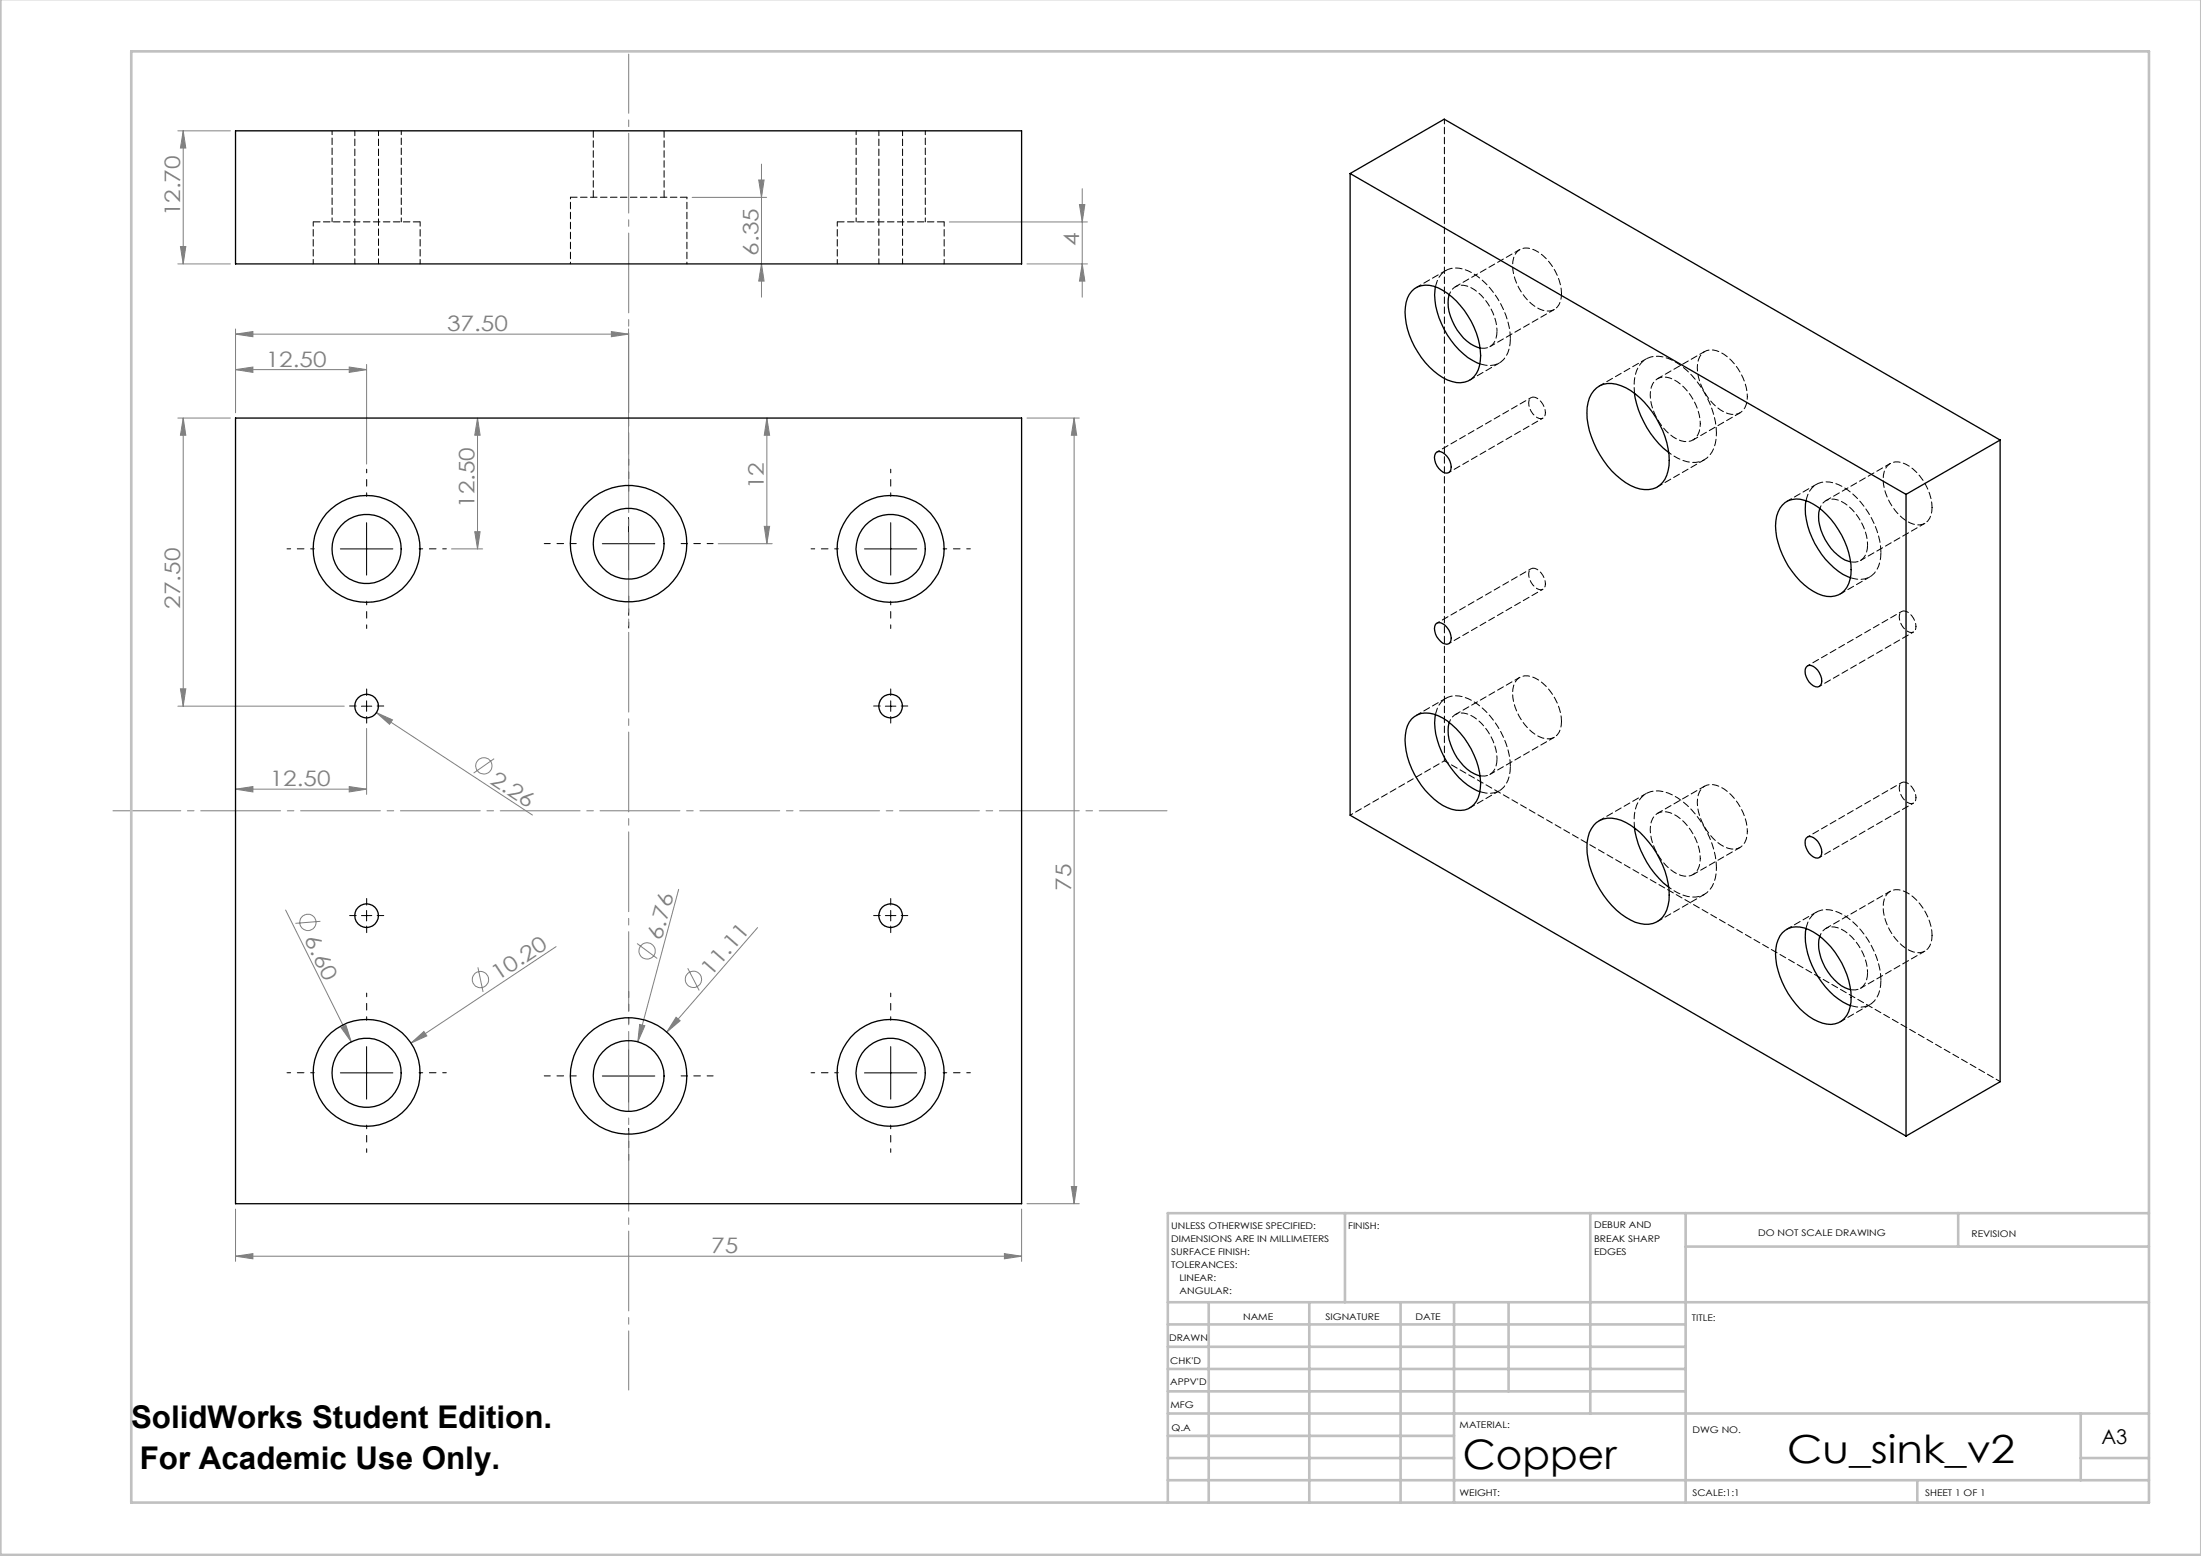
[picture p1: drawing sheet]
<svg xmlns="http://www.w3.org/2000/svg" width="420mm" height="297mm" viewBox="0 0 420 297" stroke-linecap="round" stroke-linejoin="round" font-family="sans-serif">
<g fill="none" stroke="#808080" stroke-width=".19">
<path d="M33.9 25h10.1M35 25v25.4M35 25l.5 3.3h-1.1zM132.1 37.7h14.2M144.8 34.4h1l-.5 3.3zM145.3 31.3v25.4M206 39h1l-.5 3.4zM206.5 36v20.7M33.9 50.4h10.1M34.4 47.1h1.1l-.5 3.3zM145.3 50.4l.5 3.3h-1zM181.2 42.4h26.3"/>
<path d="M196 50.4h11.5M206.5 50.4l.5 3.3h-1zM33.9 79.8h10.1M35 79.8v55M35 79.8l.5 3.3h-1.1zM44.9 70.6l3.4-.5v1zM44.9 63.8l3.4-.5v1zM44.9 62.8v16M44.9 70.6h25.1M44.9 63.8h75M66.6 70.1l3.4 .5-3.4 .5zM70 69.6v19"/>
<path d="M91.1 79.8l.5 3.3h-1zM91.1 79.8v25M116.7 63.3l3.2 .5-3.2 .5zM119.9 62.8v23.9M146.3 79.8l.6 3.3h-1.1zM146.3 79.8v24M196 79.8h10M205 79.8l.5 3.3h-1.1zM205 79.8v150M86.1 104.8h6M90.6 101.5h1l-.5 3.3zM137.1 103.8h10.3"/>
<path d="M145.8 100.5h1.1l-.6 3.3zM33.9 134.8h31.8M34.4 131.5h1.1l-.5 3.3zM70 139v12.6M71.8 136l3.1 1.4-.6 .9zM71.8 136l29.8 19.6M44.9 150.6l3.4-.5v1.1zM44.9 150.6h25.1M66.6 150.1l3.4 .5-3.4 .6zM94.3 144.8l-3.9 2.8M54.5 173.7l12.5 25.2M61.1 175.9l-4.7 .3"/>
<path d="M129.5 169.8l-7.8 29.1M144.6 177.1l-17.4 19.9M65.1 196.1l.9-.4 1 3.2zM78.4 199.1l2.5-2.2 .6 .8zM91.2 184.6l1 4.7M106.1 180.7l-27.7 18.4M121.6 180.1l3.8 2.8M122.1 195.5l.9 .3-1.3 3.1zM129 194.2l.8 .6-2.6 2.2zM131.2 184.8l2.2 4.3M44.9 239.8l3.4-.5v1zM44.9 230.8v10"/>
<path d="M44.9 239.8h150M191.7 239.3l3.2 .5-3.2 .5zM194.9 230.8v10M196 229.8h10M204.4 226.5h1.1l-.5 3.3z"/>
<circle cx="92.3" cy="146.2" r="1.55"/>
<circle cx="58.8" cy="176.1" r="1.55"/>
<circle cx="91.7" cy="187" r="1.55"/>
<circle cx="123.5" cy="181.5" r="1.56"/>
<circle cx="132.3" cy="186.9" r="1.56"/>
</g>
<g fill="none" stroke="#000" stroke-width=".19" stroke-dasharray="15.2 1.3 1.3 1.3" stroke-dashoffset="14.5">
<path d="M70 94.8v-5.2M170 94.8v-5.2M60 104.8h-5.2M70 114.8v5.2M80 104.8h5.2M160 104.8h-5.2M170 114.8v5.2M180 104.8h5.2M70 194.8v-5.2M170 194.8v-5.2M60 204.8h-5.2M70 214.8v5.2"/>
<path d="M80 204.8h5.2M160 204.8h-5.2M170 214.8v5.2M180 204.8h5.2"/>
</g>
<g fill="none" stroke="#000" stroke-width=".19" stroke-dasharray="15.2 1.3 1.3 1.3">
<path d="M68 134.8h-1.3M70 132.8v-1.3M70 136.8v1.2M72 134.8h1.2M168 134.8h-1.3M170 132.8v-1.3M170 136.8v1.2M172 134.8h1.2M68 174.8h-1.3M70 172.8v-1.3M70 176.8v1.2M72 174.8h1.2"/>
<path d="M168 174.8h-1.3M170 172.8v-1.3M170 176.8v1.2M172 174.8h1.2"/>
</g>
<path d="M120 93.8v-6.2M110 103.8h-6.1M120 113.8v6.1M130 103.8h6.1M120 195.4v-6.2M110 205.4h-6.1M120 215.4v6.1M130 205.4h6.1" fill="none" stroke="#000" stroke-width=".19" stroke-dasharray="15.2 1.3 1.3 1.3" stroke-dashoffset="14.1"/>
<g fill="none" stroke="#000" stroke-width=".19">
<path d="M70 99.8v10M119.9 98.8v10M170 99.8v10M64.9 104.8h10.1M114.9 103.8h10.1M165 104.8h9.9M69 134.8h1.9M70 133.8v2M168.9 134.8h2.1M170 133.8v2M69 174.8h1.9M70 173.8v2"/>
<path d="M168.9 174.8h2.1M170 173.8v2M70 199.8v10M170 199.8v10M64.9 204.8h10.1M114.9 205.4h10.1M119.9 200.4v10M165 204.8h9.9"/>
</g>
<path d="M120 10.3v255" fill="none" stroke="#808080" stroke-width=".19" stroke-dasharray="15.2 1.3 1.3 1.3" stroke-dashoffset="3.9"/>
<path d="M21.6 154.8h201.1" fill="none" stroke="#808080" stroke-width=".19" stroke-dasharray="15.2 1.3 1.3 1.3" stroke-dashoffset="2.3"/>
<g fill="none" stroke="#c0c0c0" stroke-width=".5">
<path d="M.1 -.1v296.9h419.9M25 9.8h385.1v277h-385.1zM256.6 231.6v17M303.5 231.6v38.2M321.7 231.6v55.2M321.7 237.9h88.4M373.7 231.6v6.3M410.1 231.6h-187.3v55.2M222.8 248.6h187.3M222.8 257.1h98.9M222.8 252.8h98.9M230.6 248.6v38.2"/>
<path d="M249.8 248.6v38.2M267.3 248.6v38.2M277.5 248.6v38.2M287.9 248.6v17M222.8 265.6h98.9M222.8 261.3h98.9M222.8 278.3h54.7M222.8 274.1h54.7M222.8 269.8h187.3M397.1 278.3h13M397.1 269.8v12.7M222.8 282.5h187.3"/>
<path d="M365.9 282.5v4.3"/>
</g>
<g fill="#808080">
<path d="M65.1 196.1l.9-.4 1 3.2z"/>
<path d="M78.4 199.1l2.5-2.2 .6 .8z"/>
<path d="M129 194.2l.8 .6-2.6 2.2z"/>
<path d="M122.1 195.5l.9 .3-1.3 3.1z"/>
<path d="M71.8 136l3.1 1.4-.6 .9z"/>
<path d="M44.9 239.8l3.4-.5v1zM191.7 239.3l3.2 .5-3.2 .5z"/>
<path d="M66.6 70.1l3.4 .5-3.4 .5zM44.9 70.6l3.4-.5v1zM116.7 63.3l3.2 .5-3.2 .5zM44.9 63.8l3.4-.5v1zM66.6 150.1l3.4 .5-3.4 .6zM44.9 150.6l3.4-.5v1.1z"/>
<path d="M90.6 101.5h1l-.5 3.3zM91.1 79.8l.5 3.3h-1zM145.8 100.5h1.1l-.6 3.3zM146.3 79.8l.6 3.3h-1.1zM34.4 131.5h1.1l-.5 3.3zM35 79.8l.5 3.3h-1.1zM206.5 50.4l.5 3.3h-1zM206 39h1l-.5 3.4zM145.3 50.4l.5 3.3h-1zM144.8 34.4h1l-.5 3.3zM34.4 47.1h1.1l-.5 3.3zM35 25l.5 3.3h-1.1z"/>
<path d="M204.4 226.5h1.1l-.5 3.3zM205 79.8l.5 3.3h-1.1z"/>
</g>
<g fill="none" stroke="#000" stroke-width=".25">
<path d="M44.9 25h150v25.4h-150zM257.6 33.1l106.1 61.3M257.6 33.1l18-10.3 106.1 61.2M257.6 33.1v122.5l106.1 61.2M269.4 55.6a4.5 4.5 0 0 1 5.9-.2 15.4 15.4 0 0 1 7.2 13.5 4 4 0 0 1-4.6 4.1 11.6 11.6 0 0 1-7.4-5.8 12.4 12.4 0 0 1-1.9-10.3zM273.9 54.7a14.6 14.6 0 0 0 3.7 11.2 10.9 10.9 0 0 0 4.8 3.6M276.5 56.2a9.5 9.5 0 0 0 4.1 9.4l1.8 .8M44.9 79.8h150v150h-150zM304.1 74.6a4.3 4.3 0 0 1 5.2-1 16 16 0 0 1 8.4 9.7 10.5 10.5 0 0 1 0 8.2 4.4 4.4 0 0 1-5.7 1.6 15.8 15.8 0 0 1-8.3-9.7 10.1 10.1 0 0 1 0-8.2zM311.9 75.1a18 18 0 0 0 6.6 11.3M274.2 86.3a2.03 2.03 0 0 1 2.3 1.3 2.04 2.04 0 0 1 0 2.6 1.99 1.99 0 0 1-2.3-1.3 2.02 2.02 0 0 1 0-2.6zM340.1 96.4a4.2 4.2 0 0 1 5.1-.6 15.6 15.6 0 0 1 8 13.9 4.1 4.1 0 0 1-4.6 4.1 11.1 11.1 0 0 1-6.7-4.8 15 15 0 0 1-3-9.6 5.3 5.3 0 0 1 1.2-3z"/>
<path d="M344.6 95.6a14.4 14.4 0 0 0 3.7 11.1 11.5 11.5 0 0 0 4.8 3.6M347.3 97a8.7 8.7 0 0 0 2.1 7.6 6.9 6.9 0 0 0 3.7 2.6M363.7 94.4v122.4M381.7 84l-18 10.4M381.7 84v122.5l-18 10.3M273.9 119.2a1.43 1.43 0 0 1 2.2 .6 2.78 2.78 0 0 1 .6 2.8 1.43 1.43 0 0 1-2.2-.6 2.78 2.78 0 0 1-.6-2.8zM269.4 137.2a4.7 4.7 0 0 1 5.9-.1 15.4 15.4 0 0 1 7.2 13.4 4 4 0 0 1-5.5 4 13.2 13.2 0 0 1-7.1-6.7 12.3 12.3 0 0 1-1.3-9.3zM273.9 136.4a14.6 14.6 0 0 0 3.7 11.2 11.5 11.5 0 0 0 4.8 3.5M276.5 137.9a9.5 9.5 0 0 0 4.1 9.4l1.8 .8M344.7 127.3a1.1 1.1 0 0 1 1.8 .2 3 3 0 0 1 .9 3.3 1.1 1.1 0 0 1-1.8-.2 3 3 0 0 1-.9-3.3zM304.1 157.5a4.4 4.4 0 0 1 5.2-.9 16.2 16.2 0 0 1 8.4 9.7 10.5 10.5 0 0 1 0 8.1 4.3 4.3 0 0 1-5.7 1.6 16.8 16.8 0 0 1-9-12 7.8 7.8 0 0 1 1.1-6.5zM311.9 158a17.8 17.8 0 0 0 6.6 11.4"/>
<path d="M344.7 160a1.14 1.14 0 0 1 1.8 .2 3 3 0 0 1 .9 3.2 1.1 1.1 0 0 1-1.8-.1 3.1 3.1 0 0 1-.9-3.3zM340.1 178a4.6 4.6 0 0 1 5.9-.1 15.5 15.5 0 0 1 7.2 13.4 4.1 4.1 0 0 1-3.8 4.2 9.4 9.4 0 0 1-6.7-3.8 15.2 15.2 0 0 1-3.8-10.6 5.6 5.6 0 0 1 1.2-3.1zM344.6 177.2a14.4 14.4 0 0 0 3.7 11.2 12.1 12.1 0 0 0 4.8 3.5M347.3 178.7a8.9 8.9 0 0 0 2.7 8.3 6.1 6.1 0 0 0 3.1 1.9"/>
<circle cx="69.9" cy="104.8" r="6.6"/>
<circle cx="70" cy="104.8" r="10.2"/>
<circle cx="119.9" cy="103.8" r="11.1"/>
<circle cx="120" cy="103.8" r="6.8"/>
<circle cx="170" cy="104.8" r="10.2"/>
<circle cx="170" cy="104.8" r="6.6"/>
<circle cx="70" cy="134.8" r="2.26"/>
<circle cx="170" cy="134.8" r="2.27"/>
<circle cx="70" cy="174.8" r="2.26"/>
<circle cx="170" cy="174.8" r="2.27"/>
<circle cx="69.9" cy="204.8" r="6.6"/>
<circle cx="70" cy="204.8" r="10.2"/>
<circle cx="119.9" cy="205.4" r="11.1"/>
<circle cx="120" cy="205.4" r="6.8"/>
<circle cx="170" cy="204.8" r="10.2"/>
<circle cx="170" cy="204.8" r="6.6"/>
</g>
<path d="M113.2 24.9v12.7M126.7 37.6v-12.7M131.1 37.6h-22.2M80.2 42.3h-20.4M180.2 42.3h-20.4M288.2 64.6a15.6 15.6 0 0 0-8.1-12.9 4 4 0 0 0-5.8 1.9l-.4 1.1M358.9 105.4a15.6 15.6 0 0 0-8.1-12.9 4 4 0 0 0-5.8 1.9l-.4 1.2M288.2 146.3a15.6 15.6 0 0 0-8.1-13 4 4 0 0 0-5.8 2l-.4 1.1M358.9 187.1a15.6 15.6 0 0 0-8.1-12.9 4 4 0 0 0-5.8 1.9l-.4 1.1" fill="none" stroke="#000" stroke-width=".19" stroke-dasharray="1.3 .6"/>
<path d="M108.9 37.6v12.7M131.1 50.3v-12.7" fill="none" stroke="#000" stroke-width=".19" stroke-dasharray="1.3 .6" stroke-dashoffset="-1"/>
<path d="M275.6 22.7v122.5M59.8 42.3v8M80.2 50.3v-8M159.8 42.3v8M180.2 50.3v-8M275.6 145.2l106.1 61.2" fill="none" stroke="#000" stroke-width=".19" stroke-dasharray="1.3 .6" stroke-dashoffset=".4"/>
<path d="M63.4 24.9v17.4M163.4 24.9v17.4M76.6 42.3v-17.4M176.6 42.3v-17.4" fill="none" stroke="#000" stroke-width=".19" stroke-dasharray="1.3 .6" stroke-dashoffset=".5"/>
<path d="M67.7 24.9v25.4M167.7 24.9v25.4M72.2 50.3v-25.4M172.2 50.3v-25.4" fill="none" stroke="#000" stroke-width=".19" stroke-dasharray="1.3 .6" stroke-dashoffset=".3"/>
<path d="M282.4 69.4a3.9 3.9 0 0 0 5.6-2.9l.2-1.9M282.5 66.4a2.55 2.55 0 0 0 3.1-2.5l.1-.7M353.1 110.3a3.9 3.9 0 0 0 5.6-3l.2-1.9M353.2 107.2a2.55 2.55 0 0 0 3.1-2.5l.1-.7M282.4 151.1a3.9 3.9 0 0 0 5.6-3l.2-1.8M282.5 148.1a2.55 2.55 0 0 0 3.1-2.5l.1-.8M353.1 191.9a3.9 3.9 0 0 0 5.6-2.9l.2-1.9M353.2 188.9a2.55 2.55 0 0 0 3.1-2.5l.1-.8" fill="none" stroke="#000" stroke-width=".19" stroke-dasharray="1.3 .6" stroke-dashoffset="-.1"/>
<g fill="none" stroke="#000" stroke-width=".19" stroke-dasharray="1.3 .6" stroke-dashoffset=".7">
<path d="M285.7 63.2a9.9 9.9 0 0 0-5.7-8.6 2.51 2.51 0 0 0-3.4 1.6M292.2 75.9l-18 10.4M294.9 78.8a3.1 3.1 0 0 0-2.4-3 1.13 1.13 0 0 0-.7 1.6 3 3 0 0 0 2.3 2.5 .98 .98 0 0 0 .8-1.1M276.5 90.2l17.9-10.4M318.5 86.4a7.3 7.3 0 0 0 5.9 1.7 4.6 4.6 0 0 0 3.1-4.4v-1M292.2 108.6l-18 10.3M294.9 111.4a3.1 3.1 0 0 0-2.4-2.9 1.13 1.13 0 0 0-.7 1.6 3 3 0 0 0 2.3 2.5 .98 .98 0 0 0 .8-1.2M356.4 104a9.9 9.9 0 0 0-5.7-8.6 2.51 2.51 0 0 0-3.4 1.6M362.9 116.7l-18 10.4M365.6 119.6a3.1 3.1 0 0 0-2.4-3 1.13 1.13 0 0 0-.7 1.7 3 3 0 0 0 2.3 2.4 .98 .98 0 0 0 .8-1.1M276.5 122.8l17.9-10.3M347.2 131l17.9-10.4"/>
<path d="M257.7 155.6l17.9-10.4M285.7 144.8a9.9 9.9 0 0 0-5.7-8.5 2.51 2.51 0 0 0-3.4 1.6M362.9 149.4l-18 10.3M365.6 152.3a3.1 3.1 0 0 0-2.4-3 1.13 1.13 0 0 0-.7 1.6 3 3 0 0 0 2.3 2.5 .98 .98 0 0 0 .8-1.1M318.5 169.4a7.3 7.3 0 0 0 5.9 1.7 4.6 4.6 0 0 0 3.1-4.4v-1.1M347.2 163.7l17.9-10.4M356.4 185.6a9.9 9.9 0 0 0-5.7-8.5 2.51 2.51 0 0 0-3.4 1.6"/>
</g>
<g fill="none" stroke="#000" stroke-width=".19" stroke-dasharray="1.3 .6" stroke-dashoffset=".2">
<path d="M275.9 51.6l-5.7 3.3M290 47.6l-12.3 7.1M298 56a9.9 9.9 0 0 0-5.7-8.5 2.59 2.59 0 0 0-3.6 2.4 9.8 9.8 0 0 0 5.6 9.3 2.59 2.59 0 0 0 3.6-2.4l.1-.8M280.4 72.6l5.7-3.3M284.3 66.2l12.3-7.1M314.1 68.5l-9 5.2M325.3 67.1l-9 5.2M316.3 92.9l8.9-5.1M323.1 84l8.9-5.2M327.5 82.7a17.2 17.2 0 0 0-8.3-13.9 5.2 5.2 0 0 0-5.5 0 6.9 6.9 0 0 0-1.8 6.3M346.6 92.4l-5.6 3.3M360.7 88.5l-12.3 7.1"/>
<path d="M368.7 96.9a9.9 9.9 0 0 0-5.7-8.6 2.59 2.59 0 0 0-3.6 2.4 9.8 9.8 0 0 0 5.7 9.3 2.59 2.59 0 0 0 3.5-2.4l.1-.7M351.2 113.4l5.6-3.3M355 107l12.3-7.1M275.9 133.3l-5.7 3.2M290 129.3l-12.3 7.1M298 137.7a9.9 9.9 0 0 0-5.7-8.5 2.59 2.59 0 0 0-3.6 2.3 9.8 9.8 0 0 0 5.6 9.4 2.59 2.59 0 0 0 3.6-2.4l.1-.8M280.4 154.2l5.7-3.3M284.3 147.8l12.3-7.1M314.1 151.5l-9 5.2M325.3 150.1l-9 5.1M316.3 175.9l8.9-5.2M323.1 166.9l8.9-5.1"/>
<path d="M327.5 165.6a17.2 17.2 0 0 0-8.3-13.8 5.2 5.2 0 0 0-5.5 0 6.9 6.9 0 0 0-1.8 6.2M346.6 174.1l-5.6 3.3M360.7 170.1l-12.3 7.1M368.7 178.5a9.9 9.9 0 0 0-5.7-8.5 2.59 2.59 0 0 0-3.6 2.4 9.8 9.8 0 0 0 5.7 9.3 2.59 2.59 0 0 0 3.5-2.4l.1-.8M351.2 195l5.6-3.2M355 188.6l12.3-7.1"/>
</g>
<path d="M333.4 75.7a10.1 10.1 0 0 0-5.8-8.7 2.65 2.65 0 0 0-3.7 2.4 10 10 0 0 0 5.8 9.5 2.65 2.65 0 0 0 3.7-2.4v-.8M324.5 80.9a10.1 10.1 0 0 0-5.9-8.8 2.65 2.65 0 0 0-3.6 2.5 10 10 0 0 0 5.7 9.5 2.65 2.65 0 0 0 3.7-2.4l.1-.8M333.4 158.7a10.1 10.1 0 0 0-5.8-8.8 2.65 2.65 0 0 0-3.7 2.5 10 10 0 0 0 5.8 9.5 2.65 2.65 0 0 0 3.7-2.4v-.8M324.5 163.9a10.1 10.1 0 0 0-5.9-8.8 2.65 2.65 0 0 0-3.6 2.4 10 10 0 0 0 5.7 9.6 2.65 2.65 0 0 0 3.7-2.5l.1-.7" fill="none" stroke="#000" stroke-width=".19" stroke-dasharray="1.3 .6" stroke-dashoffset=".8"/>
<text font-size="7.8" x="279.1" y="280.3">Copper</text>
<text font-size="7.4" x="341" y="279.3">Cu_sink_v2</text>
<g font-size="6">
<text x="25" y="272.6">SolidWorks Student Edition.</text>
<text x="26.7" y="280.3">For Academic Use Only.</text>
</g>
<g font-size="4.1" fill="#808080">
<text x="34.4" y="41.3" transform="rotate(-90 34.4 41.3)">12.70</text>
<text x="205.9" y="47" transform="rotate(-90 205.9 47)">4</text>
<text x="144.7" y="48.8" transform="rotate(-90 144.7 48.8)">6.35</text>
<text x="85.3" y="63.2">37.50</text>
<text x="50.7" y="70">12.50</text>
<text x="145.8" y="93.4" transform="rotate(-90 145.8 93.4)">12</text>
<text x="90.6" y="97" transform="rotate(-90 90.6 97)">12.50</text>
<text x="34.4" y="116.2" transform="rotate(-90 34.4 116.2)">27.50</text>
<text x="93.3" y="149.4" transform="rotate(33 93.3 149.4)">2.26</text>
<text x="51.5" y="150">12.50</text>
<text x="204.4" y="170" transform="rotate(-90 204.4 170)">75</text>
<text x="58" y="179.3" transform="rotate(64 58 179.3)">6.60</text>
<text x="126.2" y="179.6" transform="rotate(-75 126.2 179.6)">6.76</text>
<text x="95" y="187.3" transform="rotate(-34 95 187.3)">10.20</text>
<text x="135.7" y="186.4" transform="rotate(-49 135.7 186.4)">11.11</text>
<text x="135.7" y="239.2">75</text>
</g>
<text font-size="3.9" x="401" y="275.7">A3</text>
<g font-size="1.7">
<text x="223.5" y="234.6">UNLESS OTHERWISE SPECIFIED:</text>
<text x="223.5" y="237.1">DIMENSIONS ARE IN MILLIMETERS</text>
<text x="223.5" y="239.6">SURFACE FINISH:</text>
<text x="257.3" y="234.6">FINISH:</text>
<text x="304.2" y="234.5">DEBUR AND</text>
<text x="304.2" y="237">BREAK SHARP</text>
<text x="304.2" y="239.5">EDGES</text>
<text x="335.5" y="235.9">DO NOT SCALE DRAWING</text>
<text x="376.2" y="236.1">REVISION</text>
<text x="223.5" y="242.1">TOLERANCES:</text>
<text x="225.1" y="244.6">LINEAR:</text>
<text x="225.1" y="247">ANGULAR:</text>
<text x="237.2" y="252">NAME</text>
<text x="252.9" y="251.9">SIGNATURE</text>
<text x="270.1" y="251.9">DATE</text>
<text x="223.1" y="256">DRAWN</text>
<text x="322.8" y="252.2">TITLE:</text>
<text x="223.3" y="260.3">CHK'D</text>
<text x="223.3" y="264.4">APPV'D</text>
<text x="223.3" y="268.7">MFG</text>
<text x="223.6" y="273.1">Q.A</text>
<text x="278.5" y="272.5">MATERIAL:</text>
<text x="323" y="273.6">DWG NO.</text>
<text x="278.5" y="285.5">WEIGHT:</text>
<text x="323" y="285.6">SCALE:1:1</text>
<text x="367.4" y="285.6">SHEET 1 OF 1</text>
</g>
</svg>
